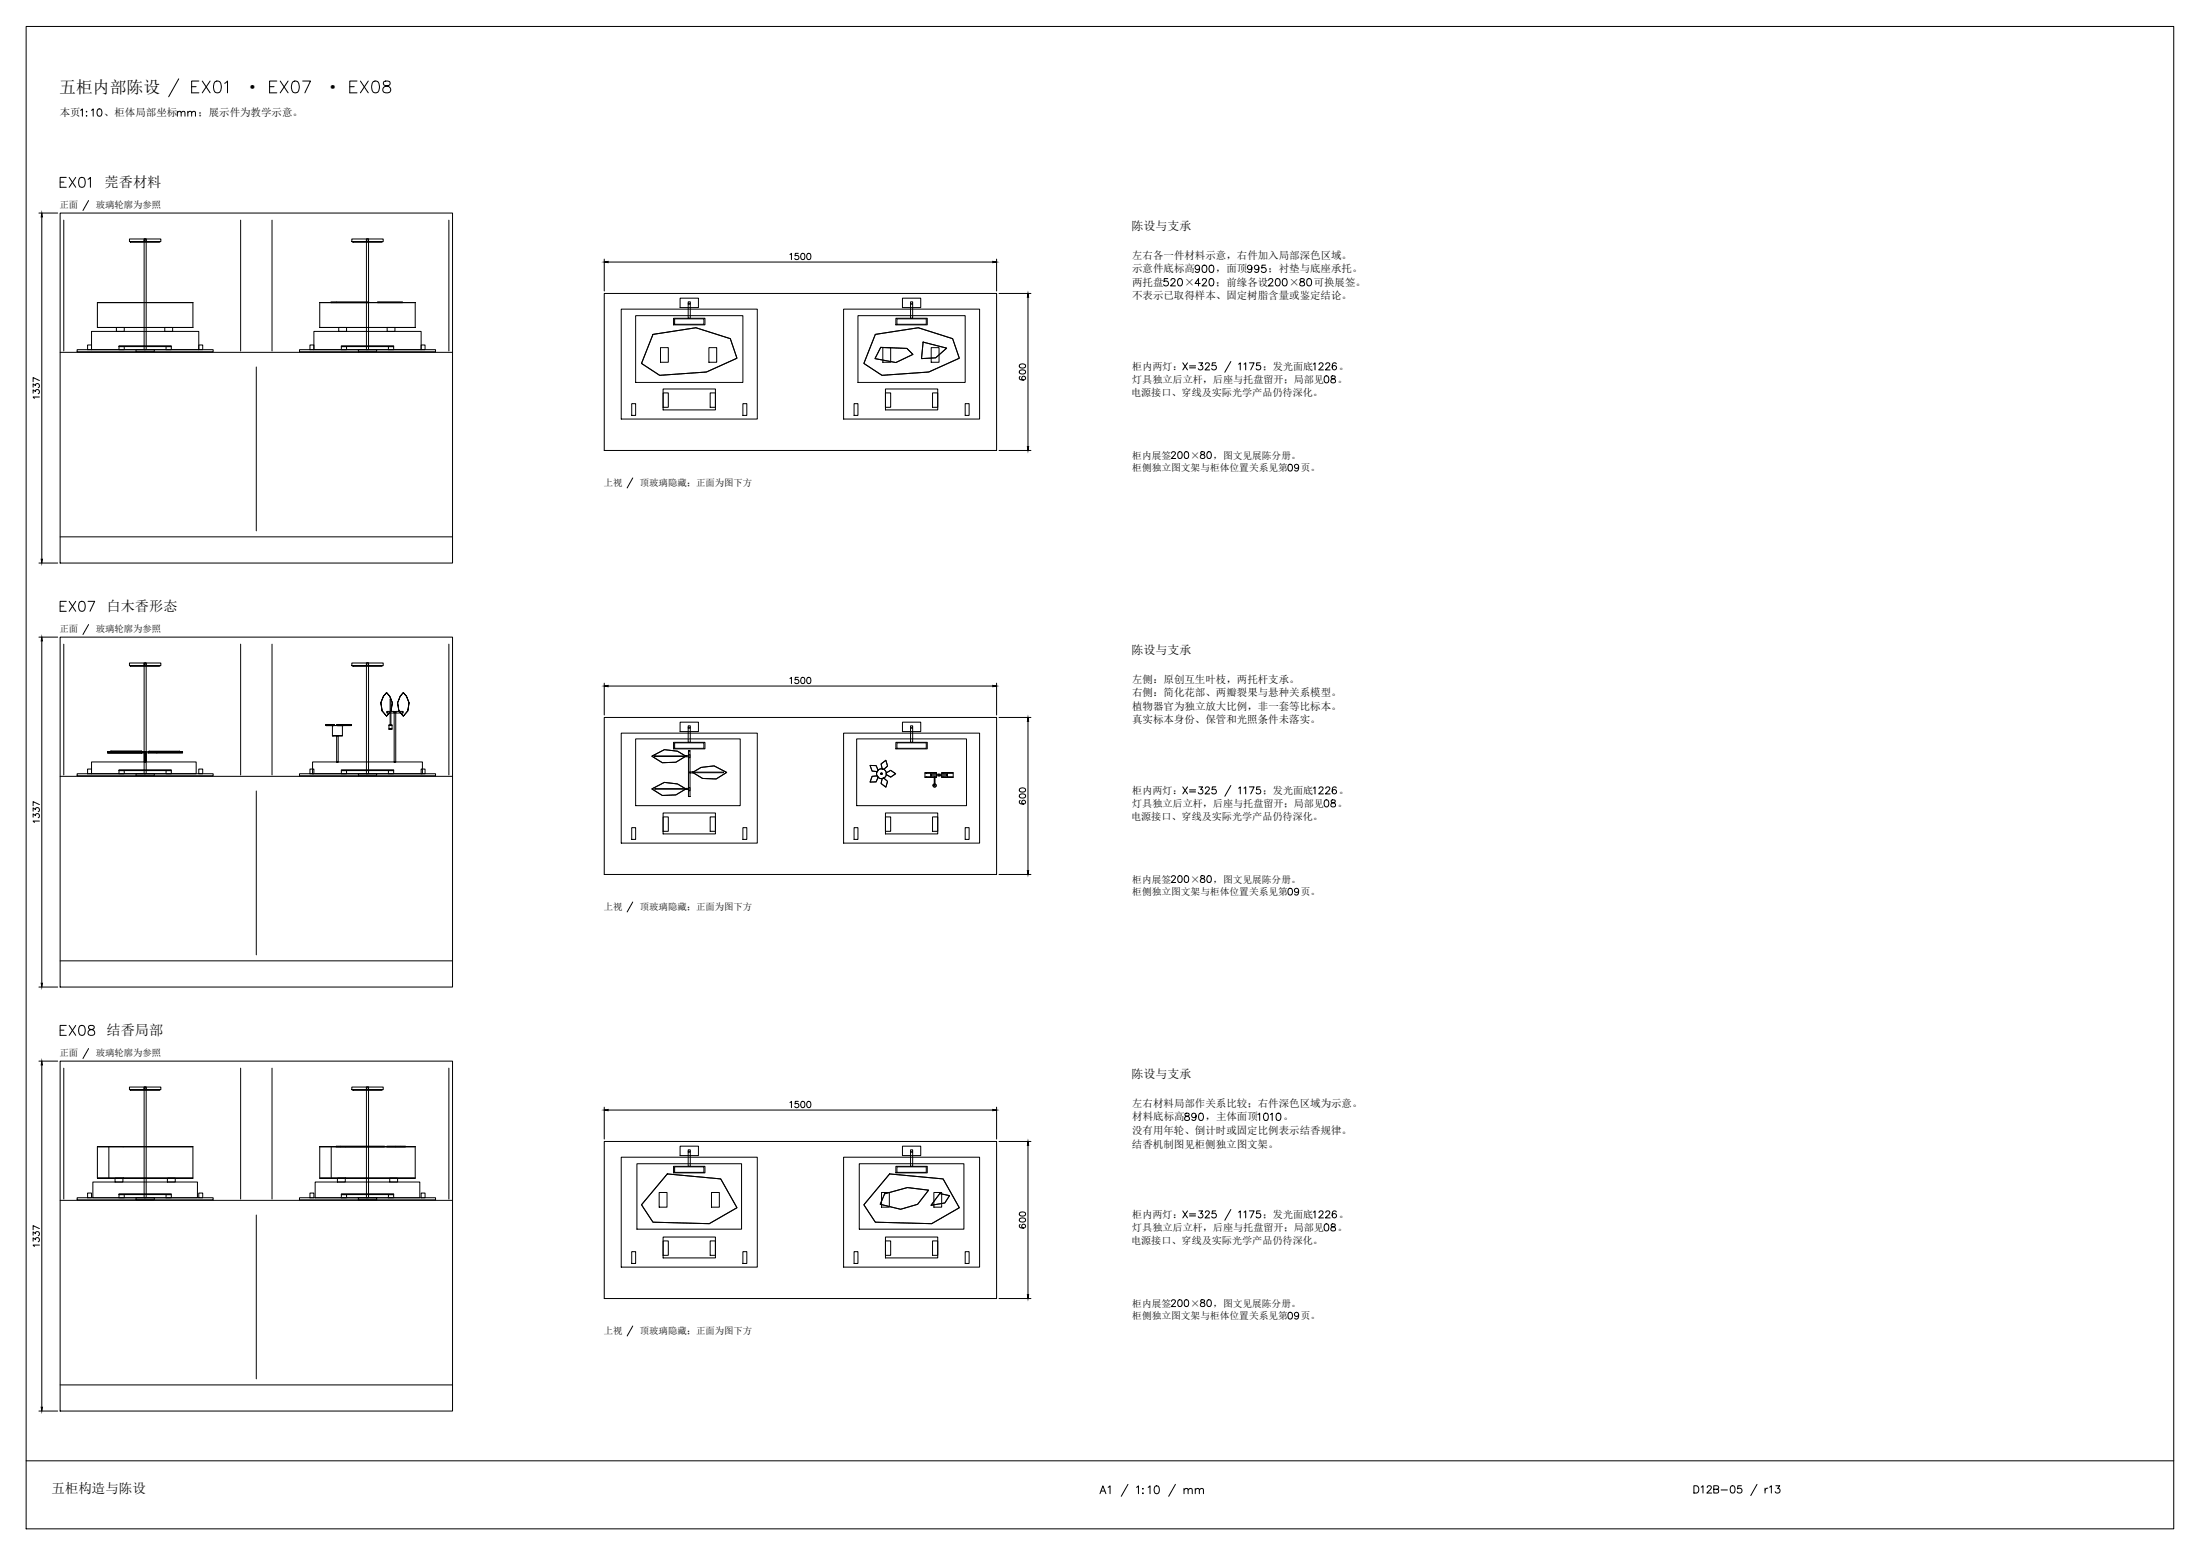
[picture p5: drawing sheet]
<svg xmlns="http://www.w3.org/2000/svg" width="841mm" height="594mm" viewBox="0 0 841 594" stroke-linecap="round" stroke-linejoin="round" font-family="sans-serif">
<!-- layer: GX_FRAME -->
<path d="M10 10.1h821v574h-821zM10 558.1h821" fill="none" stroke="#000" stroke-width=".38"/>
<!-- layer: GX_NOTE -->
<g fill="none" stroke="#000" stroke-width=".38">
<path d="M68.3 30.1l-3.8 6.9M73.3 33.1h1.7M76 31h-2.7v4.5h2.7M77.3 31l3 4.5M80.3 31l-3 4.5M82.3 31.2a1.45 1.45 0 0 1 2.1 .6 3.8 3.8 0 0 1-.4 3.5 1.45 1.45 0 0 1-2.2-.7 3.8 3.8 0 0 1 .5-3.4zM85.9 31.8l1.1-.8v4.5M103.1 33.1h1.7M105.8 31h-2.7v4.5h2.7M107.1 31l3 4.5M110.1 31l-3 4.5M112.1 31.2a1.46 1.46 0 0 1 2.1 .6 3.8 3.8 0 0 1-.4 3.5 1.45 1.45 0 0 1-2.2-.7 3.6 3.6 0 0 1 .5-3.4z"/>
<path d="M115.7 31h3l-2.2 4.5M133.7 33.1h1.7M136.5 31h-2.8v4.5h2.8M137.8 31l3 4.5M140.8 31l-3 4.5M142.7 31.2a1.45 1.45 0 0 1 2.1 .6 3.8 3.8 0 0 1-.4 3.5 1.45 1.45 0 0 1-2.1-.7 3.8 3.8 0 0 1 .4-3.4zM146.8 31.2a.91 .91 0 0 0 .4 1.5 1.89 1.89 0 0 1 2.2 1.9 1.57 1.57 0 0 1-1.8 .9 1.57 1.57 0 0 1-1.3-1.5 2.09 2.09 0 0 1 2.2-1.3 .91 .91 0 0 0 .4-1.5l-.6-.2zM30.8 42.1l.7-.5v2.8M33 42.7h.2zM33 44.3h.2zM35 42.1l.6-.5v2.8M37.5 41.7a.92 .92 0 0 1 1.3 .4l.2 .7a1.21 1.21 0 0 1-1.1 1.6 1.78 1.78 0 0 1-.4-2.7z"/>
<path d="M67.8 43.1l.7-.6 .6 .2 .2 1.7M67.8 42.5v1.9M69.3 43.1l.6-.6 .7 .2 .1 1.7M71.8 43.1l.7-.6 .6 .2 .2 1.7M71.8 42.5v1.9M73.3 43.1l.6-.6 .7 .2 .1 1.7M23 69.6h1.4M25.3 67.8h-2.3v3.8h2.3M26.4 67.8l2.6 3.8M29 67.8l-2.6 3.8M30.6 67.9a1.26 1.26 0 0 1 1.8 .6 3.3 3.3 0 0 1-.4 2.9 1.26 1.26 0 0 1-1.8-.6 3.3 3.3 0 0 1 .4-2.9zM33.7 68.5l.9-.7v3.8"/>
<path d="M33.9 76.6l-2.2 3.8M446.4 106.4h-1.3l-.1 1.2a.99 .99 0 0 1 1.5 0 .99 .99 0 0 1-.2 1.5 .99 .99 0 0 1-1.5-.4M447.6 107.1l.6-.7 .8 .2 .2 .4-.4 .9-1.3 1.3h1.9M450.6 106.6a.92 .92 0 0 1 1.3 .4l.1 .6a1.21 1.21 0 0 1-1 1.6 1.78 1.78 0 0 1-.4-2.6zM458.6 102.2a.87 .87 0 0 1-1.2 .8 .87 .87 0 0 1-.4-1.4 .87 .87 0 0 1 1.4 .1l.2 .5a1.31 1.31 0 0 1-1.1 1.9l-.5-.4M458.8 108.3h-2l1.4-1.9v2.8M459.6 107.1l.6-.7 .8 .2 .2 .4-.4 .9-1.3 1.3h1.9M459.9 101.4a.92 .92 0 0 1 1.3 .4l.2 .7a1.27 1.27 0 0 1-.8 1.6h-.3a1.78 1.78 0 0 1-.4-2.7zM462.6 106.6a.92 .92 0 0 1 1.3 .4l.1 .6a1.21 1.21 0 0 1-1 1.6 1.82 1.82 0 0 1-.4-2.6zM462.6 101.4a.92 .92 0 0 1 1.3 .4l.1 .7a1.27 1.27 0 0 1-.8 1.6h-.2a1.78 1.78 0 0 1-.4-2.7zM478.6 102.2a.86 .86 0 0 1-1.2 .7 .86 .86 0 0 1-.3-1.3 .86 .86 0 0 1 1.4 .1l.1 .5a1.31 1.31 0 0 1-1.1 1.9l-.5-.4M481.2 102.2a.86 .86 0 0 1-1.1 .7 .86 .86 0 0 1-.4-1.3 .86 .86 0 0 1 1.4 .1l.1 .5a1.31 1.31 0 0 1-1 1.9l-.5-.4"/>
<path d="M483.8 101.3h-1.3l-.2 1.2a.99 .99 0 0 1 1.5 0 .99 .99 0 0 1-.2 1.4 .99 .99 0 0 1-1.4-.3M485 107.1l.5-.7 .8 .2 .3 .4-.4 .9-1.4 1.3h1.9M487.9 106.6a.92 .92 0 0 1 1.3 .4l.2 .6a1.21 1.21 0 0 1-1.1 1.6 1.78 1.78 0 0 1-.4-2.6zM490.6 106.6a.92 .92 0 0 1 1.3 .4l.2 .6a1.21 1.21 0 0 1-1.1 1.6 1.78 1.78 0 0 1-.4-2.6zM497.1 106.6v.8l.8 .2a.8 .8 0 0 1 .8 .8 .8 .8 0 0 1-.6 .8l-1-.1-.2-.4a1.4 1.4 0 0 1 1.6-1.3l.1-.6a1.09 1.09 0 0 0-1.5-.2zM499.9 106.6a.92 .92 0 0 1 1.4 .4l.1 .6a1.18 1.18 0 0 1-1.1 1.6 1.79 1.79 0 0 1-.4-2.6zM452.2 138.6l1.8 2.7M454 138.6l-1.8 2.7M454.7 139.8h2.4M458.3 138.6h1.4l-.7 1.1a.9 .9 0 0 1 .6 1.4 .9 .9 0 0 1-1.5-.3M460.8 139.3l.5-.7 .7 .1 .3 .4-.4 .9-1.2 1.3h1.7M464.8 138.6h-1.3l-.2 1.2a.95 .95 0 0 1 1.5 0 .95 .95 0 0 1-.2 1.4 .95 .95 0 0 1-1.4-.4"/>
<path d="M470.5 138.1l-2.3 4.1M473.5 139.1l.6-.5v2.7M475.6 139.1l.6-.5v2.7M477.6 138.6h1.8l-1.3 2.7M481.7 138.6h-1.3l-.1 1.2a.95 .95 0 0 1 1.5 0 .95 .95 0 0 1-.2 1.4 .95 .95 0 0 1-1.4-.4M502.1 139.1l.6-.5v2.7M504.3 139.3l.5-.7 .7 .1 .3 .4-.4 .9-1.3 1.3h1.8M506.8 139.3l.5-.7 .8 .1 .3 .4-.4 .9-1.3 1.3h1.8M510.8 139l-.1-.3a.87 .87 0 0 0-1.3 .4 1.59 1.59 0 0 0 .6 2.2 .84 .84 0 0 0 .9-.7 .84 .84 0 0 0-.7-1 .84 .84 0 0 0-.9 .8M454.7 140.5h2.4M506.6 143.7a.87 .87 0 0 1 1.3 .4l.1 .7a1.14 1.14 0 0 1-1 1.5 1.68 1.68 0 0 1-.4-2.6zM509 143.7v.8l.8 .3a.77 .77 0 0 1 .8 .6 .77 .77 0 0 1-.7 .9l-.9-.2-.2-.7 .3-.5 1.2-.4 .1-.5a1.02 1.02 0 0 0-1.4-.3z"/>
<path d="M447.8 173.2l.3-.5 .7-.1 .5 .7-1.6 1.9h1.8M450.6 172.7a.85 .85 0 0 1 1.2 .4l.1 .6a1.14 1.14 0 0 1-.7 1.5h-.2a1.68 1.68 0 0 1-.4-2.5zM453.1 172.7a.85 .85 0 0 1 1.2 .4l.1 .6a1.14 1.14 0 0 1-.7 1.5h-.3a1.68 1.68 0 0 1-.3-2.5zM459.1 172.7v.7l1.1 .4 .4 .5a.87 .87 0 0 1-.9 .9 .87 .87 0 0 1-.8-.9l.4-.5 1.1-.4 .1-.5a.95 .95 0 0 0-1.4-.2zM461.7 172.7a.82 .82 0 0 1 1.3 .4l.1 .6a1.19 1.19 0 0 1-.8 1.5h-.2a1.65 1.65 0 0 1-.4-2.5zM492.7 177.5a.86 .86 0 0 1 1.3 .4l.1 .6a1.14 1.14 0 0 1-1 1.5 1.68 1.68 0 0 1-.4-2.5zM496.4 178.2a.81 .81 0 0 1-1.1 .7 .81 .81 0 0 1-.3-1.2 .81 .81 0 0 1 1.3 0l.1 .5a1.24 1.24 0 0 1-1 1.8l-.5-.4M241.9 182.6l-2.1 3.8M23 231.6h1.4M25.3 229.7h-2.3v3.8h2.3M26.4 229.7l2.6 3.8M29 229.7l-2.6 3.8"/>
<path d="M30.6 229.9a1.23 1.23 0 0 1 1.8 .6 3.2 3.2 0 0 1-.4 2.9 1.22 1.22 0 0 1-1.8-.6 3.2 3.2 0 0 1 .4-2.9zM33.7 229.7h2.5l-1.8 3.8M33.9 238.6l-2.2 3.8M452.2 300.6l1.8 2.7M454 300.6l-1.8 2.7M454.7 301.8h2.4M454.7 302.5h2.4M458.3 300.6h1.4l-.7 1a.9 .9 0 0 1 .6 1.5 .9 .9 0 0 1-1.5-.3M460.8 301.3l.5-.7h.5l.5 .5-.4 .9-1.2 1.3h1.7M464.8 300.6h-1.3l-.2 1.2a.96 .96 0 0 1 1.5-.1 .96 .96 0 0 1-.2 1.5 .96 .96 0 0 1-1.4-.4M470.5 300.1l-2.3 4.1M473.5 301.1l.6-.5v2.7"/>
<path d="M475.6 301.1l.6-.5v2.7M477.6 300.6h1.8l-1.3 2.7M481.7 300.6h-1.3l-.1 1.2a.96 .96 0 0 1 1.5-.1 .96 .96 0 0 1-.2 1.5 .96 .96 0 0 1-1.4-.4M502.1 301.1l.6-.5v2.7M504.3 301.3l.5-.7 .7 .2 .3 .3-.4 .9-1.3 1.3h1.8M506.6 305.7a.86 .86 0 0 1 1.3 .4l.1 .6a1.17 1.17 0 0 1-1 1.6 1.71 1.71 0 0 1-.4-2.6zM506.8 301.3l.5-.7 .8 .2 .3 .3-.4 .9-1.3 1.3h1.8M509 305.7v.8l.8 .2a.78 .78 0 0 1 .8 .7 .78 .78 0 0 1-.7 .9l-.9-.1-.2-.8 .3-.5 1.2-.4 .1-.5a1.02 1.02 0 0 0-1.4-.3zM510.8 301l-.1-.2a.88 .88 0 0 0-1.3 .3 1.57 1.57 0 0 0 .6 2.2 .84 .84 0 0 0 .9-.8 .84 .84 0 0 0-.7-.9 .84 .84 0 0 0-.9 .8M447.8 335.2l.6-.6 .7 .1 .2 .4-.3 .8-1.3 1.3h1.8M450.6 334.7a.85 .85 0 0 1 1.2 .4l.1 .6a1.09 1.09 0 0 1-.9 1.5 1.67 1.67 0 0 1-.4-2.5zM453.1 334.7a.85 .85 0 0 1 1.2 .4l.1 .6a1.09 1.09 0 0 1-1 1.5 1.67 1.67 0 0 1-.3-2.5z"/>
<path d="M459.1 334.7v.7l1.1 .4 .4 .5a.87 .87 0 0 1-.9 .9 .87 .87 0 0 1-.8-.9l.4-.5 1.1-.4 .1-.5a.95 .95 0 0 0-1.4-.2zM461.7 334.7a.82 .82 0 0 1 1.3 .4l.1 .6a1.11 1.11 0 0 1-1 1.5 1.65 1.65 0 0 1-.4-2.5zM492.7 339.5a.85 .85 0 0 1 1.3 .4l.1 .6a1.17 1.17 0 0 1-.8 1.5h-.2a1.68 1.68 0 0 1-.4-2.5zM241.9 344.6l-2.1 3.8M496.4 340.2a.81 .81 0 0 1-1.1 .7 .81 .81 0 0 1-.3-1.2 .81 .81 0 0 1 1.3 0l.1 .5a1.22 1.22 0 0 1-1 1.8l-.5-.4M23 393.6h1.4M25.3 391.7h-2.3v3.9h2.3M26.4 391.7l2.6 3.9M29 391.7l-2.6 3.9M30.6 391.9a1.22 1.22 0 0 1 1.8 .6 3.2 3.2 0 0 1-.4 2.9 1.23 1.23 0 0 1-1.8-.6 3.2 3.2 0 0 1 .4-2.9zM34 391.9a.76 .76 0 0 0 .4 1.3 1.35 1.35 0 0 1 1.5 .5 1.35 1.35 0 0 1-.1 1.7 1.54 1.54 0 0 1-2.1-.6 1.5 1.5 0 0 1 1.8-1.6 .76 .76 0 0 0 .3-1.3zM33.9 400.6l-2.2 3.8"/>
<path d="M453.1 425.4v.8l1.2 .4 .4 .5a.93 .93 0 0 1-.9 1 .93 .93 0 0 1-.9-1l.3-.5 1.2-.4 .2-.5a1.05 1.05 0 0 0-1.5-.3zM457.2 426.2a.86 .86 0 0 1-1.1 .7 .86 .86 0 0 1-.4-1.3 .86 .86 0 0 1 1.4 .1l.1 .5a1.31 1.31 0 0 1-1 1.9l-.5-.4M458.6 425.4a.92 .92 0 0 1 1.3 .4l.2 .7a1.21 1.21 0 0 1-1.1 1.6 1.82 1.82 0 0 1-.4-2.7zM480.9 425.8l.6-.5v2.8M483.4 425.4a.92 .92 0 0 1 1.3 .4l.2 .7a1.19 1.19 0 0 1-1.1 1.6 1.78 1.78 0 0 1-.4-2.7zM485.7 425.8l.6-.5v2.8M488.2 425.4a.92 .92 0 0 1 1.3 .4l.2 .7a1.19 1.19 0 0 1-1.1 1.6 1.78 1.78 0 0 1-.4-2.7zM452.2 462.6l1.8 2.7M454 462.6l-1.8 2.7M454.7 463.8h2.4M454.7 464.5h2.4M458.3 462.6h1.4l-.7 1a.9 .9 0 0 1 .6 1.5 .9 .9 0 0 1-1.5-.3"/>
<path d="M460.8 463.2l.5-.6h.5l.5 .5-.4 .9-1.2 1.3h1.7M464.8 462.6h-1.3l-.2 1.2a.96 .96 0 0 1 1.5-.1 .96 .96 0 0 1-.2 1.5 .96 .96 0 0 1-1.4-.4M470.5 462.1l-2.3 4.1M473.5 463.1l.6-.5v2.7M475.6 463.1l.6-.5v2.7M477.6 462.6h1.8l-1.3 2.7M481.7 462.6h-1.3l-.1 1.2a.96 .96 0 0 1 1.5-.1 .96 .96 0 0 1-.2 1.5 .96 .96 0 0 1-1.4-.4M502.1 463.1l.6-.5v2.7M504.3 463.2l.5-.6 .7 .1 .3 .4-.4 .9-1.3 1.3h1.8M506.6 467.7a.83 .83 0 0 1 1.3 .4l.1 .6a1.23 1.23 0 0 1-.8 1.6h-.2a1.69 1.69 0 0 1-.4-2.6zM506.8 463.2l.5-.6h.6l.5 .5-.4 .9-1.3 1.3h1.8M509 467.7v.8l.8 .2a.78 .78 0 0 1 .8 .7 .78 .78 0 0 1-.7 .9l-.9-.2-.2-.3a1.33 1.33 0 0 1 1.5-1.3l.1-.5a.98 .98 0 0 0-1.4-.3z"/>
<path d="M510.8 463l-.1-.3a.88 .88 0 0 0-1.3 .4 1.57 1.57 0 0 0 .6 2.2 .84 .84 0 0 0 .9-.8 .84 .84 0 0 0-.7-.9 .84 .84 0 0 0-.9 .8M447.8 497.2l.6-.6h.4l.5 .4-.3 .9-1.3 1.3h1.8M450.6 496.7a.86 .86 0 0 1 1.2 .3l.1 .7a1.11 1.11 0 0 1-.9 1.5 1.68 1.68 0 0 1-.4-2.5zM453.1 496.7a.86 .86 0 0 1 1.2 .3l.1 .7a1.11 1.11 0 0 1-1 1.5 1.68 1.68 0 0 1-.3-2.5zM459.1 496.7v.7l1.1 .4 .4 .5a.87 .87 0 0 1-.9 .9 .87 .87 0 0 1-.8-.9l.4-.5 1.2-.6-.1-.5zM461.7 496.7a.83 .83 0 0 1 1.3 .3l.1 .7a1.14 1.14 0 0 1-1 1.5 1.65 1.65 0 0 1-.4-2.5zM241.9 506.6l-2.1 3.8M492.7 501.5a.85 .85 0 0 1 1.3 .4l.1 .6a1.11 1.11 0 0 1-1 1.5 1.67 1.67 0 0 1-.4-2.5zM496.4 502.2a.81 .81 0 0 1-1.1 .7 .81 .81 0 0 1-.3-1.2 .81 .81 0 0 1 1.3 0l.1 .5a1.22 1.22 0 0 1-1 1.8l-.5-.4M420.5 570.7l1.1-3 1.2 3M420.9 569.7h1.4M423.6 568.2l.7-.5v3"/>
<path d="M431.2 567.1l-2.6 4.6M434.5 568.2l.7-.5v3M436.8 568.8h.2zM436.8 570.5h.2zM438.9 568.2l.7-.5v3M441.6 567.8a.98 .98 0 0 1 1.5 .4 1.41 1.41 0 0 1 .1 1.7 1.41 1.41 0 0 1-1.6 .6l-.4-1.1zM449.3 567.1l-2.5 4.6M452.6 569.2l.7-.5 .8 .1 .1 1.9M452.6 568.7v2M454.2 569.2l.7-.5 .7 .1 .2 1.9M456.9 569.2l.7-.5 .7 .1 .2 1.9M456.9 568.7v2"/>
<path d="M458.5 569.2l.7-.5 .7 .1 .2 1.9M647.6 567.6h.9a1.49 1.49 0 0 1 .9 1.4 1.49 1.49 0 0 1-.9 1.4h-.9zM650.3 568.1l.7-.5v2.8M652.6 568.3l.6-.7 .8 .1 .2 .4-.4 1-1.3 1.3h1.8M655.2 569l1.6-.2 .2-.4-.1-.5-1.7-.3v2.8l1.7-.2 .1-.7-.6-.5M657.9 569.2h2.5M661.8 567.7a.92 .92 0 0 1 1.4 .4l.1 .7a1.19 1.19 0 0 1-1.1 1.6 1.78 1.78 0 0 1-.4-2.7zM665.7 567.6h-1.3l-.2 1.2a.98 .98 0 0 1 1.5 0 .98 .98 0 0 1-.2 1.5 .98 .98 0 0 1-1.4-.4M671.7 567.1l-2.4 4.3M674.8 568.6v1.8M675.8 568.6a.93 .93 0 0 0-1 .8M676.5 568.1l.7-.5v2.8"/>
<path d="M678.9 567.6h1.5l-.8 1.1a.93 .93 0 0 1 .7 1.5 .93 .93 0 0 1-1.7-.3"/>
</g>
<!-- layer: GX_PROJECTION -->
<g fill="none" stroke="#000" stroke-width=".38">
<path d="M23 81.4h150v133.7h-150zM24.4 84.1v50M92 84.1v50M104 84.1v50M171.6 84.1v50M231 112.1h150v60h-150zM23 134.6h150M98 140.2v62.6M23 205.1h150M23 243.4h150v133.7h-150zM24.4 246.1v50M92 246.1v50"/>
<path d="M104 246.1v50M171.6 246.1v50M231 274.1h150v60h-150zM23 296.6h150M98 302.2v62.6M23 367.1h150M23 405.4h150v133.7h-150zM24.4 408.1v50M92 408.1v50M104 408.1v50M171.6 408.1v50M231 436.1h150v60h-150z"/>
<path d="M23 458.6h150M98 464.2v62.6M23 529.1h150"/>
</g>
<!-- layer: GX_DETAIL -->
<g fill="none" stroke="#000" stroke-width=".38">
<path d="M49.5 91.3h12v1h-12zM49.9 92.3h11.2v.2h-11.2zM55.1 91.3h.8v42.3h-.8zM55.1 91.3h.8v.8h-.8zM134.5 91.3h12v1h-12zM134.9 92.3h11.2v.2h-11.2zM140.1 91.3h.8v42.3h-.8zM140.1 91.3h.8v.8h-.8zM37.2 115.6h36.5zM37.2 115.6v9.5M73.7 115.6v9.5M122.2 115.6h36.5z"/>
<path d="M122.2 115.6v9.5M126.5 115.6h14.5zM126.5 115.5h14.5zM126.5 115.5v.1M141 115.5v.1M144.3 115.6h9.6zM144.3 115.5h9.6zM144.3 115.5v.1M153.9 115.5v.1M158.7 115.6v9.5M237.5 118.1h52v42h-52zM260 113.9h7v3.6h-7z"/>
<path d="M263.1 115.3h.8v.8h-.8zM263.1 116.1h.8v5.5h-.8zM322.5 118.1h52v42h-52zM345 113.9h7v3.6h-7zM348.1 115.3h.8v.8h-.8zM348.1 116.1h.8v5.5h-.8zM29.5 133.6h52v.8h-52zM33.5 131.8h1.5v1.8h-1.5zM35 126.6h41v7h-41zM37.2 125.1h36.5zM44.5 125.1h3v1.5h-3zM45.5 132.4h2v1.2h-2z"/>
<path d="M45.5 132.1h20v.3h-20zM52 133.6h7v.8h-7zM63 125.1h3v1.5h-3zM63.5 132.4h2v1.2h-2zM76 131.8h1.5v1.8h-1.5zM114.5 133.6h52v.8h-52zM118.5 131.8h1.5v1.8h-1.5zM120 126.6h41v7h-41zM122.2 125.1h36.5zM129.5 125.1h3v1.5h-3zM130.5 132.4h2v1.2h-2zM130.5 132.1h20v.3h-20z"/>
<path d="M137 133.6h7v.8h-7zM148 125.1h3v1.5h-3zM148.5 132.4h2v1.2h-2zM161 131.8h1.5v1.8h-1.5zM243 120.6h41v25.5h-41zM249.6 127.8l16.4-2.6 13.2 4.2 2.5 7.5-11.6 5.2-17.9 1.3-7-4.6zM252.5 132.8h3v5.6h-3zM257.5 121.6h12v2.5h-12zM257.9 121.8h11.2v2.1h-11.2zM271 132.8h3v5.6h-3zM328 120.6h41v25.5h-41zM334.6 127.8l16.4-2.6 13.2 4.2 2.5 7.5-11.7 5.2-17.8 1.3-7-4.6z"/>
<path d="M336.7 132.7l10 .4 2.3 2.3-6.5 3.1-8-1.5zM337.5 132.8h3v5.6h-3zM342.5 121.6h12v2.5h-12zM342.9 121.8h11.2v2.1h-11.2zM352.9 130.7l9 2.3-4.2 3.7-5.4 .3zM356 132.8h3v5.6h-3zM241.5 154.2h1.5v4.5h-1.5zM253.5 150.1h2v5.5h-2zM253.5 148.6h20v8h-20zM271.5 150.1h2v5.5h-2zM284 154.2h1.5v4.5h-1.5zM326.5 154.2h1.5v4.5h-1.5z"/>
<path d="M338.5 150.1h2v5.5h-2zM338.5 148.6h20v8h-20zM356.5 150.1h2v5.5h-2zM369 154.2h1.5v4.5h-1.5zM49.5 253.3h12v1h-12zM49.9 254.3l11.2 .2zM55.1 253.3h.8v42.3h-.8zM55.1 253.3h.8v.8h-.8zM134.5 253.3h12v1h-12zM134.9 254.3l11.2 .2zM140.1 253.3h.8v42.3h-.8zM140.1 253.3h.8v.8h-.8z"/>
<path d="M124.6 277.2h3.1zM124.6 276.8h3.1zM124.6 276.8v.4M125.4 276.8v.4M126.9 276.8v.4M127.1 277.2h3.8zM127.1 277.2v3.9M127.4 276.8v.4M127.7 276.8v.4M128.8 277.2h2.5zM128.8 276.8h2.5zM128.8 276.8v.4"/>
<path d="M129.3 276.8v.4M129.8 276.8v.4M130.7 276.8v.4M130.8 277.2h3.6zM130.8 276.8h3.6zM130.8 276.8v.4M130.9 277.2v3.9M131.3 276.8v.4M132.5 276.8v.4M134.4 276.8v.4M147.8 264.6l-1.2 1.4-1 2.5 .5 3.1-.5-3.1 1-2.5 1.2-1.4a5.6 5.6 0 0 1 0 9l-1.7-2 1.7 2a5.6 5.6 0 0 0 0-9zM148 271.8v.6z"/>
<path d="M148 272.4h2.7M148 271.8h2.7M148.7 277h1.2zM148.7 277v1.5M148.7 278.5h1.2zM148.7 278.5h.1M149.1 276.9l.1-9.8h.2v9.8M149.1 276.9h.3zM149.9 277v1.5M150.7 272.1h.6zM150.7 271.8v.2zM150.7 272v.4z"/>
<path d="M150.7 272.1v19M151.3 271.8v.2zM151.3 272v.4zM151.3 272.1v19M151.3 272.4h2.7M151.3 271.8h2.7M154 271.8v.6zM154.2 264.6l-1.2 1.4-1 2.5 .5 3.1-.5-3.1 1-2.5 1.2-1.4a5.6 5.6 0 0 1 0 9l-1.7-2 1.7 2a5.6 5.6 0 0 0 0-9zM260 275.9h7v3.6h-7zM263.1 277.3h.8v.8h-.8zM263.1 278.1h.8v5.5h-.8zM345 275.9h7v3.6h-7z"/>
<path d="M348.1 277.3h.8v.8h-.8zM348.1 278.1h.8v5.5h-.8zM29.5 295.6h52v.8h-52zM33.5 293.8h1.5v1.8h-1.5zM35 291.1h40v4.5h-40zM41.2 287.6h13zM41.2 287.2h13zM41.2 287.2v.4M42.4 287v.2zM42.4 287.2h11.6M42.4 287h11.6M45.5 294.4h2v1.2h-2z"/>
<path d="M45.5 294.1h20v.3h-20zM52 295.6h7v.8h-7zM54 287h.1M54 287.1h.1M54.2 287.2v.4zM54.2 287.6h1M54.2 287.2h1M54.2 287.2v.4M55.2 287.7h.6v3.4h-.6h.6v-3.4h-.6v3.4zM55.2 287.3h.1M55.2 287.3v.3zM55.8 287.3h.1"/>
<path d="M55.8 287.3v.3zM55.8 287.2h1v.4h-1M56.8 287.2v.4zM56.8 287.6h13zM56.8 287.2h13zM57 287h.1M57 287.1h.1M57 287.2h11.6M57 287h11.6M63.5 294.4h2v1.2h-2zM68.6 287v.2zM69.8 287.2v.4"/>
<path d="M76 293.8h1.5v1.8h-1.5zM114.5 295.6h52v.8h-52zM118.5 293.8h1.5v1.8h-1.5zM119.5 291.1h42v4.5h-42zM127.2 281.1h3.7zM127.2 281.1h.1M128.7 291.1h.6zM128.7 291.1h.1M128.7 281.1h.6h-.6v10M129.3 281.1v10M130.5 294.4h2v1.2h-2zM130.5 294.1h20v.3h-20z"/>
<path d="M137 295.6h7v.8h-7zM148.5 294.4h2v1.2h-2zM150.7 291.1h.6zM150.7 291.1h.1M161 293.8h1.5v1.8h-1.5zM237.5 280.1h52v42h-52zM243 282.3h40v25.5h-40zM249.2 288.9l4.8-2.5 5 .6 3.2 1.9-3.8 2.3-5.2 .2zM250.4 288.8v.2zM250.4 288.8h11.6M250.4 289h11.6M257.5 283.6h12v2.5h-12z"/>
<path d="M257.9 283.8h11.2v2.1h-11.2zM262 288.8h.1M262.2 288.7v.4v-.4h1M262.2 289.1h1M263.2 288.3h.6v1.2h-.6zM263.2 288.7v.4zM263.2 288.7h.1M263.2 286.8v17.5M263.8 286.8h-.6h.6v17.5M263.8 294.9v.4zM263.8 295.3h.1M263.8 295.3h1v-.4v.4"/>
<path d="M263.8 294.9h1M264.8 295.1l3.2-1.9 5-.6 4.8 2.5-4 2.5-5.2-.2zM265 295v.2zM265 295.2h.1M265 295.2h11.6v-.2v.2M265 295h11.6M322.5 280.1h52v42h-52zM327.5 282.3h42v25.5h-42zM332.6 292.4l2.3 .1 .8 1.8-.3 .5-2-.2zM333.4 296.6l2-.2 .3 .5-.8 1.8-2.3 .1zM336.8 291.9l1.8-1.4 .7 2.2-1.5 1.3-.6-.2zM337.2 297.4l.6-.2 1.5 1.3-.7 2.2-1.8-1.4z"/>
<path d="M338.8 295.3l1.7-1 1.9 1.3-1.9 1.3-1.7-1zM342.5 283.6h12v2.5h-12zM342.9 283.8h11.2v2.1h-11.2zM353.6 296.9h4.4zM353.6 295.3h4.4zM353.6 295.3v1.6M355.8 295.3v1.6M356 295.8v.6zM356 295.8h2.7M356 296.4h2.7M357.1 296.9l.2 3.3 .1-3.3M358 295.3v1.6"/>
<path d="M358.7 295.8v.6zM358.7 295.8h.1M359.3 295.8v.6zM359.3 296.4h.1M359.3 296.4h2.7v-.6v.6M359.3 295.8h2.7M360 296.9h4.4zM360 295.3h4.4zM360 295.3v1.6M362.2 295.3v1.6M364.4 295.3v1.6M241.5 316.2h1.5v4.5h-1.5z"/>
<path d="M249.2 301.4l4.8-2.5 5 .6 3.2 1.9-3.8 2.3-5.2 .2zM250.4 301.3h11.6M250.4 301.5h11.6M253.5 312.1h2v5.5h-2zM253.5 310.6h20v8h-20zM262 301.3h.1M262.2 301.2v.4zM262.2 301.2h1M262.2 301.6h1M263.2 300.9h.6v1.2h-.6zM263.2 304.3h.6zM263.2 301.2v.4z"/>
<path d="M263.2 301.2h.1M263.8 304.3h.1M271.5 312.1h2v5.5h-2zM284 316.2h1.5v4.5h-1.5zM326.5 316.2h1.5v4.5h-1.5zM338.5 312.1h2v5.5h-2zM338.5 310.6h20v8h-20zM356.5 312.1h2v5.5h-2zM369 316.2h1.5v4.5h-1.5zM49.5 415.3h12v1h-12zM49.9 416.3l11.2 .2zM55.1 415.3h.8v42.3h-.8z"/>
<path d="M55.1 415.3h.8v.8h-.8zM134.5 415.3h12v1h-12zM134.9 416.3l11.2 .2zM140.1 415.3h.8v42.3h-.8zM140.1 415.3h.8v.8h-.8zM37.2 438.1h36.5zM37.2 438.1v12M41.6 438.1v12M73.7 438.1v12M122.2 438.1h36.5zM122.2 438.1v12M126.6 438.1v12"/>
<path d="M128.5 438.1h18.5zM128.5 438h18.5zM128.5 438v.1M147 438v.1M147.9 438.1h7.1zM147.9 438h7.1zM147.9 438v.1M153.2 438v.1M155 438v.1M158.7 438.1v12M260 437.9h7v3.6h-7zM263.1 439.3h.8v.8h-.8z"/>
<path d="M345 437.9h7v3.6h-7zM348.1 439.3h.8v.8h-.8zM29.5 457.6h52v.8h-52zM33.5 455.8h1.5v1.8h-1.5zM35.5 451.6h40v6h-40zM37.2 450.1h36.5zM44 450.1h3v1.5h-3zM45.5 456.4h2v1.2h-2zM45.5 456.1h20v.3h-20zM52 457.6h7v.8h-7zM63.5 456.4h2v1.2h-2zM64 450.1h3v1.5h-3z"/>
<path d="M76 455.8h1.5v1.8h-1.5zM114.5 457.6h52v.8h-52zM118.5 455.8h1.5v1.8h-1.5zM120.5 451.6h40v6h-40zM122.2 450.1h36.5zM129 450.1h3v1.5h-3zM130.5 456.4h2v1.2h-2zM130.5 456.1h20v.3h-20zM137 457.6h7v.8h-7zM148.5 456.4h2v1.2h-2zM149 450.1h3v1.5h-3zM161 455.8h1.5v1.8h-1.5z"/>
<path d="M237.5 442.1h52v42h-52zM243.5 444.6h40v25h-40zM252 455.6h3v5.6h-3zM255.1 448.5l20.4 1.9 6.2 11-10.6 6.1-21.5-.6-4.4-6.6zM257.5 445.6h12v2.5h-12zM257.9 445.8h11.2v2.1h-11.2zM263.1 440.1h.8v5.5h-.8zM272 455.6h3v5.6h-3zM322.5 442.1h52v42h-52zM328.5 444.6h40v25h-40zM337 455.6h3v5.6h-3zM338.2 456.1l8.7-2.4 8.1 1-4.2 5.4-6.5 1.9-7.8-1.9z"/>
<path d="M340.1 448.5l20.4 1.9 6.2 11-10.5 6.1-21.6-.6-4.4-6.6zM342.5 445.6h12v2.5h-12zM342.9 445.8h11.2v2.1h-11.2zM348.1 440.1h.8v5.5h-.8zM357 455.6h3v5.6h-3zM359.3 456l3.7 .8-1.8 2.8-5.3 .9zM241.5 478.2h1.5v4.5h-1.5zM253.5 474.1h2v5.5h-2zM253.5 472.6h20v8h-20zM271.5 474.1h2v5.5h-2zM284 478.2h1.5v4.5h-1.5zM326.5 478.2h1.5v4.5h-1.5z"/>
<path d="M338.5 474.1h2v5.5h-2zM338.5 472.6h20v8h-20zM356.5 474.1h2v5.5h-2zM369 478.2h1.5v4.5h-1.5z"/>
<circle cx="55.5" cy="287.4" r=".3"/>
<circle cx="337" cy="295.6" r="1.9"/>
<circle cx="337" cy="295.6" r=".3"/>
<circle cx="357.3" cy="296.9" r=".15"/>
<circle cx="359" cy="296.1" r=".29"/>
<circle cx="357.3" cy="300.1" r=".6"/>
</g>
<!-- layer: GX_DIM -->
<g fill="none" stroke="#000" stroke-width=".38">
<path d="M14.9 81.4h7.2M16 82.9v130.7M231 99v12.2M381 99v12.2M232.5 100.1h147M381.9 112.1h12.2M393 113.6v57M381.9 172.1h12.2M14.9 215.1h7.2M14.9 243.4h7.2M16 244.9v130.7M231 261v12.2"/>
<path d="M232.5 262.1h147M381 261v12.2M381.9 274.1h12.2M393 275.6v57M381.9 334.1h12.2M14.9 377.1h7.2M14.9 405.4h7.2M16 406.9v130.7M231 423v12.2M232.5 424.1h147M381 423v12.2M381.9 436.1h12.2"/>
<path d="M393 437.6v57M381.9 496.1h12.2M14.9 539.1h7.2"/>
</g>
<g fill="#000" stroke="#000" stroke-width=".38">
<path d="M16 81.4l.2 1.5h-.5zM231 100.1l1.5-.2v.4zM379.5 99.9l1.5 .2-1.5 .2zM393 112.1l.2 1.5h-.5zM392.7 170.6h.5l-.2 1.5zM15.7 213.6h.5l-.2 1.5zM16 243.4l.2 1.5h-.5zM231 262.1l1.5-.3v.6zM379.5 261.8l1.5 .3-1.5 .3zM393 274.1l.2 1.5h-.5zM392.7 332.6h.5l-.2 1.5zM15.7 375.6h.5l-.2 1.5z"/>
<path d="M16 405.4l.2 1.5h-.5zM231 424.1l1.5-.2v.4zM379.5 423.9l1.5 .2-1.5 .2zM393 436.1l.2 1.5h-.5zM392.7 494.6h.5l-.2 1.5zM15.7 537.6h.5l-.2 1.5z"/>
</g>
<g font-size="6.4">
<text x="22.6" y="35.5">五柜内部陈设</text>
<text x="93.4" y="35.5">·</text>
<text x="124.1" y="35.5">·</text>
</g>
<g font-size="5.7">
<text x="300.9" y="100.5">1500</text>
<text x="393" y="146.4" transform="rotate(-90 393 146.4)">600</text>
<text x="15.9" y="153.5" transform="rotate(-90 15.9 153.5)">1337</text>
<text x="300.9" y="262.5">1500</text>
<text x="393" y="308.3" transform="rotate(-90 393 308.3)">600</text>
<text x="15.9" y="315.4" transform="rotate(-90 15.9 315.4)">1337</text>
<text x="300.9" y="424.4">1500</text>
<text x="393" y="470.3" transform="rotate(-90 393 470.3)">600</text>
<text x="15.9" y="477.3" transform="rotate(-90 15.9 477.3)">1337</text>
</g>
<g font-size="5.4">
<text x="40" y="71.6">莞香材料</text>
<text x="40.7" y="233.5">白木香形态</text>
<text x="40.7" y="395.6">结香局部</text>
</g>
<text font-size="5.1" x="19.7" y="570.3">五柜构造与陈设</text>
<g font-size="4.6">
<text x="432.6" y="87.8">陈设与支承</text>
<text x="432.6" y="249.8">陈设与支承</text>
<text x="432.6" y="411.8">陈设与支承</text>
</g>
<g font-size="4">
<text x="22.8" y="44.4">本页</text>
<text x="39.8" y="44.4">、柜体局部坐标</text>
<text x="75.8" y="44.4">；展示件为教学示意。</text>
<text x="432.8" y="98.9">左右各一件材料示意，右件加入局部深色区域。</text>
<text x="432.8" y="104.1">示意件底标高</text>
<text x="464.8" y="104.1">，面顶</text>
<text x="484.8" y="104.1">；衬垫与底座承托。</text>
<text x="432.8" y="109.2">两托盘</text>
<text x="452.8" y="109.2">×</text>
<text x="464.8" y="109.2">；前缘各设</text>
<text x="492.8" y="109.2">×</text>
<text x="502.2" y="109.2">可换展签。</text>
<text x="432.8" y="114.4">不表示已取得样本、固定树脂含量或鉴定结论。</text>
<text x="432.8" y="260.9">左侧：原创互生叶枝，两托杆支承。</text>
<text x="432.8" y="266.1">右侧：简化花部、两瓣裂果与悬种关系模型。</text>
<text x="432.8" y="271.2">植物器官为独立放大比例，非一套等比标本。</text>
<text x="432.8" y="276.4">真实标本身份、保管和光照条件未落实。</text>
<text x="432.8" y="422.9">左右材料局部作关系比较；右件深色区域为示意。</text>
<text x="432.8" y="428.1">材料底标高</text>
<text x="460.9" y="428.1">，主体面顶</text>
<text x="490.5" y="428.1">。</text>
<text x="432.8" y="433.3">没有用年轮、倒计时或固定比例表示结香规律。</text>
<text x="432.7" y="438.4">结香机制图见柜侧独立图文架。</text>
</g>
<g font-size="3.9">
<text x="432.9" y="141.3">柜内两灯：</text>
<text x="482.7" y="141.3">；发光面底</text>
<text x="511.8" y="141.3">。</text>
<text x="432.8" y="146.3">灯具独立后立杆，后座与托盘留开；局部见</text>
<text x="511.3" y="146.3">。</text>
<text x="432.4" y="151.3">电源接口、穿线及实际光学产品仍待深化。</text>
<text x="432.9" y="303.3">柜内两灯：</text>
<text x="482.7" y="303.3">；发光面底</text>
<text x="511.8" y="303.3">。</text>
<text x="432.8" y="308.3">灯具独立后立杆，后座与托盘留开；局部见</text>
<text x="511.3" y="308.3">。</text>
<text x="432.4" y="313.3">电源接口、穿线及实际光学产品仍待深化。</text>
<text x="432.9" y="465.3">柜内两灯：</text>
<text x="482.7" y="465.3">；发光面底</text>
<text x="511.8" y="465.3">。</text>
<text x="432.8" y="470.3">灯具独立后立杆，后座与托盘留开；局部见</text>
<text x="511.3" y="470.3">。</text>
<text x="432.4" y="475.2">电源接口、穿线及实际光学产品仍待深化。</text>
</g>
<g font-size="3.7">
<text x="432.9" y="175.2">柜内展签</text>
<text x="432.9" y="180">柜侧独立图文架与柜体位置关系见第</text>
<text x="455.2" y="175.2">×</text>
<text x="463.8" y="175.2">，图文见展陈分册。</text>
<text x="497.3" y="180">页。</text>
<text x="432.9" y="337.2">柜内展签</text>
<text x="432.9" y="342">柜侧独立图文架与柜体位置关系见第</text>
<text x="455.2" y="337.2">×</text>
<text x="463.8" y="337.2">，图文见展陈分册。</text>
<text x="497.3" y="342">页。</text>
<text x="432.9" y="499.2">柜内展签</text>
<text x="432.9" y="504">柜侧独立图文架与柜体位置关系见第</text>
<text x="455.2" y="499.2">×</text>
<text x="463.8" y="499.2">，图文见展陈分册。</text>
<text x="497.3" y="504">页。</text>
</g>
<g font-size="3.6">
<text x="22.8" y="79.6">正面</text>
<text x="36.6" y="79.6">玻璃轮廓为参照</text>
<text x="230.8" y="185.6">上视</text>
<text x="244.6" y="185.6">顶玻璃隐藏；正面为图下方</text>
<text x="22.8" y="241.6">正面</text>
<text x="36.6" y="241.6">玻璃轮廓为参照</text>
<text x="230.8" y="347.6">上视</text>
<text x="244.6" y="347.6">顶玻璃隐藏；正面为图下方</text>
<text x="22.8" y="403.6">正面</text>
<text x="36.6" y="403.6">玻璃轮廓为参照</text>
<text x="230.8" y="509.6">上视</text>
<text x="244.6" y="509.6">顶玻璃隐藏；正面为图下方</text>
</g>
</svg>
